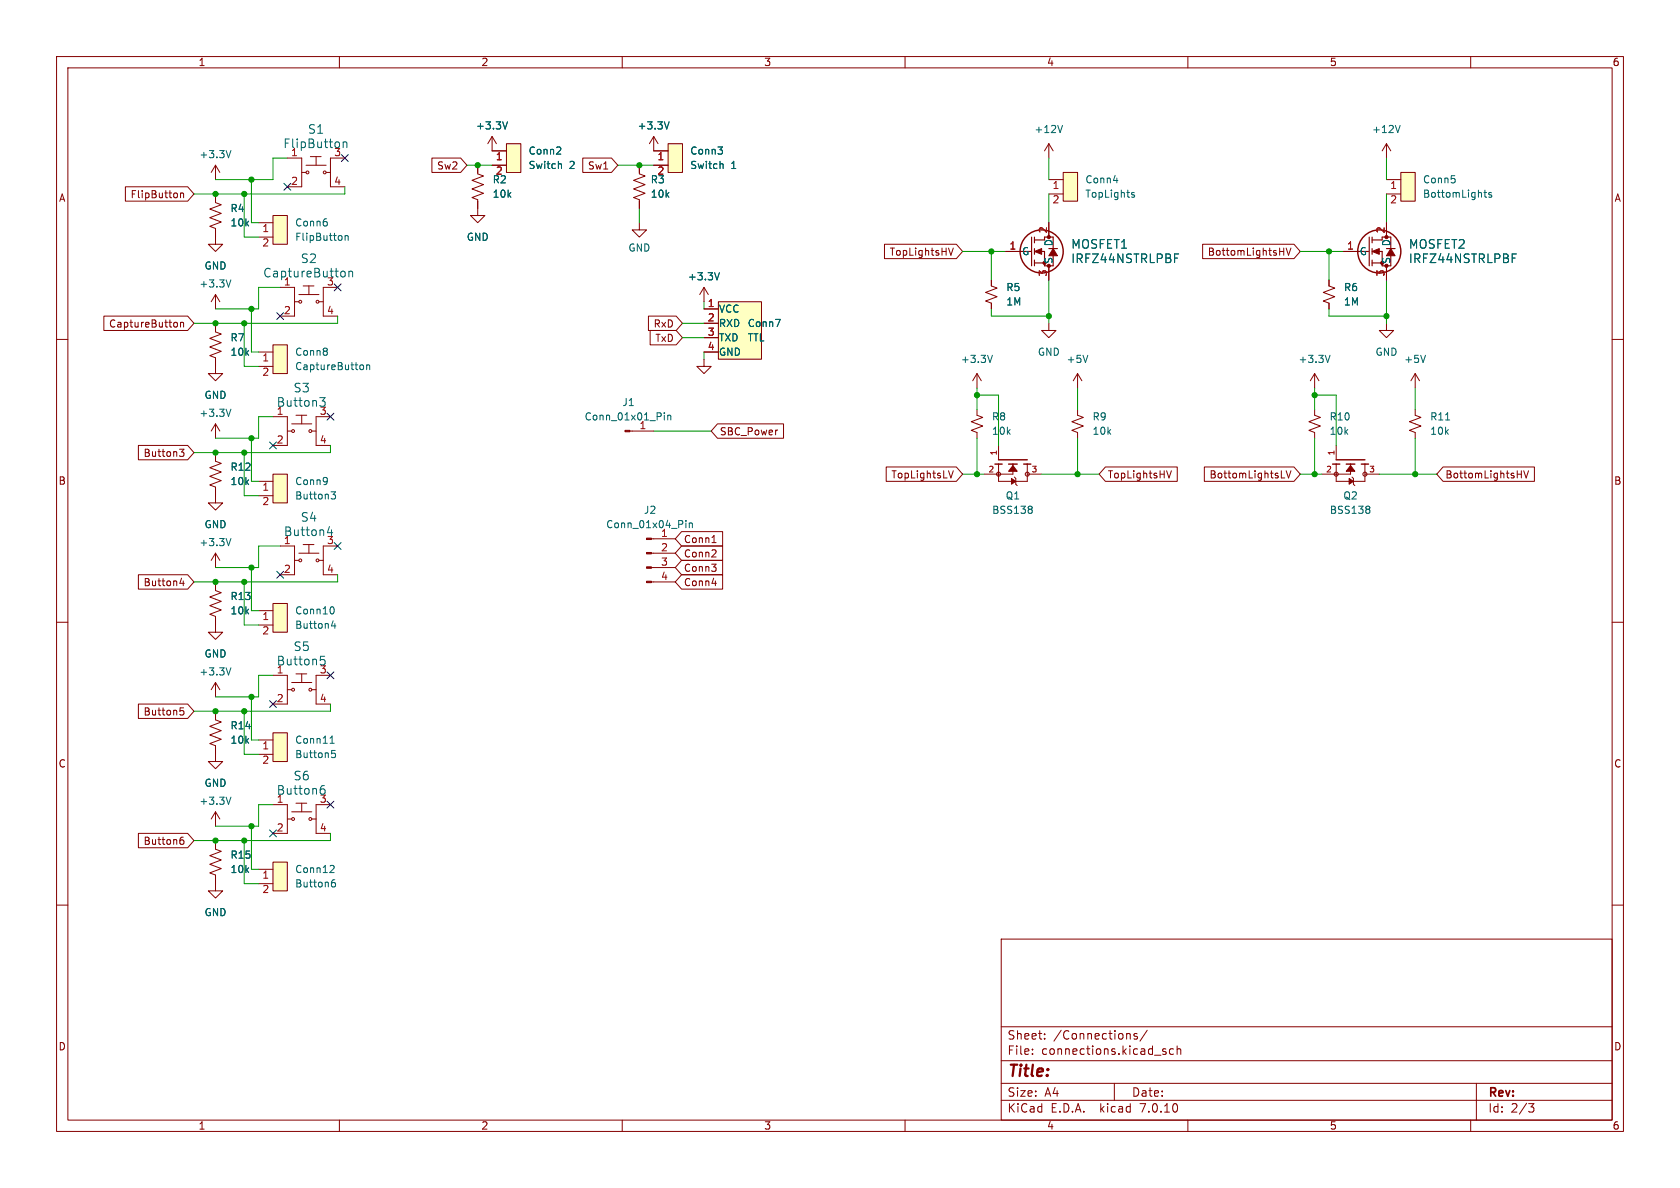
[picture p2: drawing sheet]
<svg xmlns="http://www.w3.org/2000/svg" width="297mm" height="210mm" viewBox="0 0 297 210" stroke-linecap="round" stroke-linejoin="round" font-family="sans-serif">
<g fill="none" stroke="#840000" stroke-width=".18">
<path d="M10 10h277v190h-277zM12 12h273v186h-273zM60 10v2M110 10v2M160 10v2M210 10v2M260 10v2M22.2 33h11l1.1 1.3-1.1 1.3h-11zM31.9 34.1v.9M31.9 34.2l.2-.1 .3 .1 .1 .8M38.1 34.3v1.5l1 .4-2 .8 2 .7-2 .8 2 .7-2 .8 1 .4v2.8h1.3l-1.3 1.3-1.3-1.3h1.3M38.1 29.2v2.6"/>
<path d="M38.1 29.2l-.8 1.3M38.1 29.2l.8 1.3M45.7 39.4h2.6M48.3 38.1h2.5v5.1h-2.5zM50.8 27.9h2.5v5.1h-2.5M53.3 30.5h.8M54.1 29.2h3.6M54.9 27.7h1.9M55.9 27.7v1.5M57.7 30.5h.7M61 27.9h-2.6v5.1h2.6M76.4 27.9h5l1.1 1.3-1.1 1.3h-5z"/>
<path d="M84.5 29.2v1.5l1 .4-2.1 .8 2.1 .7-2.1 .8 2.1 .8-2.1 .7 1.1 .4v2.8h1.2l-1.2 1.3-1.3-1.3h1.3M87 29.2h2.5M87 24.1v2.6h2.5M87 24.1l-.8 1.3M87 24.1l.8 1.3M89.5 25.4h2.6v5.1h-2.6zM103 27.9h5.1l1.1 1.3-1.1 1.3h-5.1zM113 29.2v1.5l1 .4-2 .8 2 .7-2 .8 2 .8-2 .7 1 .4v1.5M113 39.4v1.2h1.3l-1.3 1.3-1.2-1.3h1.2M115.6 29.2h2.5M115.6 24.1v2.6h2.5M115.6 24.1l-.8 1.3"/>
<path d="M115.6 24.1l.7 1.3M118.1 25.4h2.5v5.1h-2.5zM185.4 25.4l-.7 1.3M185.4 25.4v2.5M185.4 39.4v2.5M185.4 25.4l.8 1.3M185.4 31.8h2.6M185.4 34.3h2.6M188 30.5h2.5v5.1h-2.5zM245.1 25.4v2.5M245.1 39.4v2.5M245.1 31.8h2.5"/>
<path d="M245.1 34.3h2.5M245.1 25.4l-.8 1.3M245.1 25.4l.8 1.3M247.6 30.5h2.6v5.1h-2.6zM10 60h2M18.4 55.9h14.8l1.1 1.3-1.1 1.2h-14.8zM30.9 57h.3l.2 .2-.1 .5-.4 .1M31.9 57.1l.2-.1h.3l.1 .8M31.9 57v.8M38.1 57.2v1.5l1 .4-2 .7 2 .8-2 .7 2 .8-2 .8 1 .3v2.8h1.3l-1.3 1.3-1.3-1.3h1.3M38.1 52.1v2.5M38.1 52.1l-.8 1.2"/>
<path d="M38.1 52.1l.8 1.2M45.7 41.9h2.6M49.5 50.8h2.6v5.1h-2.6M52.1 53.3h.7M52.8 52.1h3.6M53.6 50.5h1.9M54.6 50.5v1.6M56.4 53.3h.7M59.7 50.8h-2.6v5.1h2.6M114.6 55.9h4.9l1.1 1.3-1.1 1.2h-4.9zM114.9 58.4h4.6l1.1 1.3-1.1 1.3h-4.6zM124.5 54.6h2.5"/>
<path d="M124.5 57.2h2.5M124.5 59.7h2.5M124.5 50.8l-.8 1.3M124.5 50.8v2.5M124.5 50.8l.7 1.3M127 53.3h7.6v10.2h-7.6zM156.4 43.2h12.7l1.1 1.3-1.1 1.2h-12.7zM167.7 43.9l.4 1.2 .4-1.2M175.3 49.5v1l1 .4-2.1 .8 2.1 .8-2.1 .7 1.1 .4v1M177.8 44.5h2.5M185.4 57.2v1.2h1.3l-1.3 1.3-1.3-1.3h1.3M185.4 47v2.5"/>
<path d="M212.6 43.2h16.2l1.1 1.3-1.1 1.2h-16.2zM226.2 44.5h.8M227 43.9v1.2M227.4 43.9l.4 1.2 .4-1.2M234.9 49.5v1l1.1 .4-2.1 .8 2.1 .8-2.1 .7 1 .4v1M237.5 44.5h2.5M245.1 57.2v1.2h1.3l-1.3 1.3-1.3-1.3h1.3M245.1 47v2.5M285 60h2M24.5 78.7h8.7l1.1 1.3-1.1 1.3h-8.7zM31.7 79.4h.8l-.4 .5 .4 .1v.4l-.2 .3h-.4M38.1 74.9v2.6"/>
<path d="M38.1 74.9l-.8 1.3M38.1 74.9l.8 1.3M45.7 62.2h2.6M45.7 64.8h2.6M48.3 61h2.5v5h-2.5zM48.3 73.7h2.5v5h-2.5M50.8 76.2h.8M51.6 74.9h3.5M52.3 73.4h1.9M53.3 73.4v1.5M55.1 76.2h.8M58.4 73.7h-2.5v5h2.5"/>
<path d="M111.4 76.2h4.2M124.5 63.5v1.3h1.2l-1.2 1.2-1.3-1.2h1.3M124.5 62.2h2.5M126.8 74.9h11.7v2.6h-11.7l-1.1-1.3zM137.4 76h.1M172.7 72.4v1l1 .4-2 .7 2 .8-2 .8 1 .4v1M172.7 66l-.7 1.3M172.7 66v2.6M172.7 66l.8 1.3M176.5 78.7v2.6M190.5 72.4v1l1 .4-2 .7 2 .8-2 .8 1 .4v1M190.5 66v2.6"/>
<path d="M190.5 66l-.8 1.3M190.5 66l.8 1.3M232.4 72.4v1l1 .4-2 .7 2 .8-2 .8 1 .4v1M232.4 66l-.8 1.3M232.4 66v2.6M232.4 66l.8 1.3M236.2 78.7v2.6M250.2 72.4v1l1 .4-2 .7 2 .8-2 .8 1 .4v1M250.2 66l-.8 1.3M250.2 66v2.6M250.2 66l.8 1.3M38.1 80v1.5l1 .4-2 .8 2 .7-2 .8 2 .8-2 .7 1 .4v2.8h1.3l-1.3 1.3-1.3-1.3h1.3"/>
<path d="M38.1 97.8v2.5M38.1 97.8l-.8 1.3M38.1 97.8l.8 1.3M45.7 85.1h2.6M45.7 87.6h2.6M48.3 83.8h2.5v5.1h-2.5zM49.5 96.5h2.6v5.1h-2.6M52.1 99.1h.7M52.8 97.8h3.6M53.6 96.3h1.9M54.6 96.3v1.5M56.4 99.1h.7"/>
<path d="M59.7 96.5h-2.6v5.1h2.6M115.2 97.8h4.2M115.2 95.3h4.2M120.5 99.1h7.3v2.5h-7.3l-1.1-1.3zM120.5 96.5h7.3v2.6h-7.3l-1.1-1.3zM120.5 94h7.3v2.5h-7.3l-1.1-1.2zM125.8 99.7h.8l-.4 .5M125.8 98.5h.8M125.9 95.9h.7M126.5 97.3v.4M156.7 82.5h12.4l1.1 1.3-1.1 1.3h-12.4zM167.7 83.2l.4 1.3 .4-1.3"/>
<path d="M176.5 82v3.1h5.1v-3.1M179.1 82v1.8h-5.1M179.3 84.3l.3 .3v1l.2 .3M181.6 83.8h2.5M195.4 82.5h12.7v2.6h-12.7l-1.1-1.3zM206.2 83.2l.5 1.3 .4-1.3M212.9 82.5h15.9l1.1 1.3-1.1 1.3h-15.9zM226.5 84.5h.6M227.4 83.2l.4 1.3 .4-1.3M236.2 82v3.1h5.1v-3.1M238.8 82v1.8h-5.1M239 84.3l.3 .3v1l.2 .3"/>
<path d="M241.3 83.8h2.5M255.1 82.5h16.2v2.6h-16.2l-1.1-1.3zM268.2 83.8h.8M269 83.2v1.3M269.4 83.2l.4 1.3 .4-1.3M10 110h2M24.5 101.6h8.7l1.1 1.3-1.1 1.2h-8.7zM32.1 102.2l-.3 .9h.8M32.4 102.7v.8M38.1 102.9v1.5l1 .4-2 .7 2 .8-2 .8 2 .7-2 .8 1 .4v2.8h1.3l-1.3 1.2-1.3-1.2h1.3M45.7 108h2.6M45.7 110.5h2.6"/>
<path d="M48.3 106.7h2.5v5.1h-2.5zM48.3 119.4h2.5v5.1h-2.5M52.3 119.1h1.9M53.3 119.1v1.6M58.4 119.4h-2.5v5.1h2.5M115.2 102.9h4.2M115.2 100.3h4.2M120.5 101.6h7.3v2.5h-7.3l-1.1-1.2zM125.9 103.1h.8M126.5 100.3v.6M285 110h2M24.5 124.5h8.7l1.1 1.2-1.1 1.3h-8.7z"/>
<path d="M31.9 125.7l.4-.1 .2 .3-.1 .4h-.5M31.9 125.1h.6M38.1 125.7v1.6l1 .3-2 .8 2 .8-2 .7 2 .8-2 .7 1 .4v2.8h1.3l-1.3 1.3-1.3-1.3h1.3M38.1 120.7v2.5M38.1 120.7l-.8 1.2M38.1 120.7l.8 1.2M45.7 130.8h2.6M45.7 133.4h2.6M48.3 129.5h2.5v5.1h-2.5zM50.8 121.9h.8M51.6 120.7h3.5M55.1 121.9h.8"/>
<path d="M10 160h2M24.5 147.3h8.7l1.1 1.3-1.1 1.3h-8.7zM31.9 148.5h.4l.2 .2-.1 .5h-.5M32.4 148l-.4 .1-.1 .2M38.1 148.6v1.5l1 .4-2 .8 2 .7-2 .8 2 .7-2 .8 1 .4v2.8h1.3l-1.3 1.3-1.3-1.3h1.3M38.1 143.5v2.6M38.1 143.5l-.8 1.3M38.1 143.5l.8 1.3M45.7 153.7h2.6M45.7 156.2h2.6M48.3 152.4h2.5v5.1h-2.5zM48.3 142.2h2.5v5.1h-2.5"/>
<path d="M50.8 144.8h.8M51.6 143.5h3.5M52.3 142h1.9M53.3 142v1.5M55.1 144.8h.8M58.4 142.2h-2.5v5.1h2.5M285 160h2M177 166h108v32h-108zM60 198v2M110 198v2M160 198v2M177 194.5h108"/>
<path d="M177 191.5h108M177 187.5h108M177 181.5h108M182.5 186.3v.1M182.5 185.5v.1M184.7 183.6v.1M184.7 182.8v.1M197 191.5v3M199.7 182.8l.1 .9M201 182.8l-.3-.1-.2 .2v.2l.5 .2v.3h-.5M202.8 182.1l-1.3 2M205.6 185.8l.5 .2 .1 .1-.1 .2-.4 .1"/>
<path d="M205.6 185.5h.5M207.5 185.5l-.5-.1-.3 .3v.4l.2 .2h.6M208.1 185.5l.2-.1 .4 .1v.9M208.1 184.9v1.5M210 198v2M260 198v2M261 191.5v6.5M270.2 195.1h1l-.5 .6 .4 .1 .1 .5-.3 .3h-.4"/>
<circle cx="54.4" cy="30.5" r=".25"/>
<circle cx="57.4" cy="30.5" r=".25"/>
<circle cx="53.1" cy="53.3" r=".25"/>
<circle cx="56.1" cy="53.3" r=".25"/>
<circle cx="51.8" cy="76.2" r=".25"/>
<circle cx="54.9" cy="76.2" r=".25"/>
<circle cx="53.1" cy="99.1" r=".25"/>
<circle cx="56.1" cy="99.1" r=".25"/>
<circle cx="176.5" cy="83.8" r=".36"/>
<circle cx="181.6" cy="83.8" r=".36"/>
<circle cx="236.2" cy="83.8" r=".36"/>
<circle cx="241.3" cy="83.8" r=".36"/>
<circle cx="51.8" cy="121.9" r=".25"/>
<circle cx="54.9" cy="121.9" r=".25"/>
<circle cx="51.8" cy="144.8" r=".25"/>
<circle cx="54.9" cy="144.8" r=".25"/>
</g>
<g fill="#ffffc2" stroke="#ffffc2" stroke-width=".18">
<path d="M127 53.3h7.6v10.2h-7.6z"/>
<path d="M48.3 129.5h2.5v5.1h-2.5z"/>
<path d="M188 30.5h2.5v5.1h-2.5z"/>
<path d="M48.3 152.4h2.5v5.1h-2.5z"/>
<path d="M247.6 30.5h2.6v5.1h-2.6z"/>
<path d="M48.3 38.1h2.5v5.1h-2.5z"/>
<path d="M89.5 25.4h2.6v5.1h-2.6z"/>
<path d="M48.3 61h2.5v5h-2.5z"/>
<path d="M48.3 83.8h2.5v5.1h-2.5z"/>
<path d="M118.1 25.4h2.5v5.1h-2.5z"/>
<path d="M48.3 106.7h2.5v5.1h-2.5z"/>
</g>
<g fill="none" stroke="#006464" stroke-width=".18">
<path d="M40.8 26.6l-.4 1.3M57.8 39.3v.5M60.7 25.1v1M60.7 25.2l.2-.1 .4 .1v.9M89.7 21.5l-.4 1.3M98.4 27.2h.7M98.9 28.9l.4 .2v.7M99.1 26.1v.4M118.3 21.5l-.4 1.3M126.9 26h.8l-.4 .5M127.5 28.9l.3 .2v.7M127.7 26.6v.5"/>
<path d="M187.8 22.2l-.4 1.2M196.8 31.9h.8M200 34.3l.6 .3-.2 .3-.4-.1M200.5 34.1l-.3-.1-.2 .2M247.5 22.2l-.4 1.2M257.2 31.7v.5M262.3 34h.5M262.5 33.6v1.1l.3 .2M263.7 34.1l-.3-.1-.2 .2v.2l.5 .1v.3h-.5M40.8 49.5l-.4 1.2M60.5 47.9l.4 .1 .1 .2v.6l-.5 .2M61 41.6v.9"/>
<path d="M61 41.8l.2-.2 .3 .1 .1 .8M61.7 48.1l.2-.2 .4 .1v1M61.7 47.9v1.1M127.2 48.2l-.4 1.3M137.1 56.5h.8l-.5 1.2M207.7 45.6h.5M207.7 44.9h.7M267.3 45.6h.5M267.3 44.9h.8M40.8 72.3l-.4 1.3M56.5 70.3h1l-.5 .6 .4 .1v.7M57.8 61.7v.3"/>
<path d="M57.8 62.2v.5M63.9 64.5l.3 .1 .1 .1-.1 .5-.3 .1M64.8 64.6l.2-.1 .3 .1 .1 .7M64.8 64.5v.8M117.4 73v.1M117.4 73.4v.8M118 73.4v.8M118 73.5l.2-.1 .3 .1 .1 .7M175.4 62.8l-.4 1.3M192.3 62.8l-.4 1.3M235.1 62.8l-.4 1.3M252 62.8l-.4 1.3"/>
<path d="M255.6 74.2h.7M40.8 95.2l-.4 1.3M57.8 84.5v.9M57.9 84.9l-.1 .2M58.2 93.1l-.3 1.1h.9M58.5 86.9h.8l-.4 .5 .4 .1v.5l-.2 .2h-.4M58.6 93.7v1M121.3 92v.1M121.3 92.4v.9M121.9 92.4v.9M121.9 92.6l.1-.2 .3 .1 .1 .8M182.2 89.5l.3 .2-.3 .3 .3 .3v.2l-.3 .2"/>
<path d="M241.9 89.5l.3 .2-.3 .3 .3 .3v.2l-.3 .2M40.8 118.1l-.4 1.2M56.7 116.7h.6l.2 .2-.1 .5M56.7 116h.7M58.8 107.3a.79 .79 0 0 1 0 1.2M58.9 109.7l-.3 .9h.8M59.2 110.2v.9M56.8 139.5h.4l.2 .1v.7M57.3 138.9a.54 .54 0 0 0-.6 .3M58.3 131.4h.8M58.5 130.4l.2-.3v1.3M58.7 132.7h.6"/>
<path d="M58.7 133.2l.4-.1 .2 .3-.1 .5h-.5M40.8 140.9l-.4 1.3M58.5 153h.5l.1 .3-.8 .9h.8M58.7 156.1l.4-.1 .2 .2-.1 .5h-.5M59.2 155.5l-.4 .1-.1 .2"/>
</g>
<g fill="none" stroke="#840000" stroke-width=".25">
<path d="M175.9 82h1.3M176.5 81.3h5.1M178.3 82h1.5M181 82h1.2M235.6 82h1.3M236.2 81.3h5.1M238 82h1.5M240.7 82h1.2"/>
<circle cx="184.1" cy="44.4" r="3.8"/>
<circle cx="243.8" cy="44.4" r="3.8"/>
</g>
<g fill="#840000" stroke="#840000" stroke-width=".18">
<path d="M179.1 82.3l.7 1h-1.5z"/>
<path d="M178.8 84.6l.8 .5-.8 .5z"/>
<path d="M242.6 44.5l1.2-.6v1.1z"/>
<path d="M245.9 43.9l.7 1.3h-1.5z"/>
<path d="M182.9 44.5l1.2-.6v1.1z"/>
<path d="M186.2 43.9l.7 1.3h-1.5z"/>
<path d="M110.5 76.1h.9v.2h-.9z"/>
<path d="M114.3 102.7h.9v.3h-.9z"/>
<path d="M114.3 100.2h.9v.3h-.9z"/>
<path d="M114.3 97.7h.9v.2h-.9z"/>
<path d="M114.3 95.1h.9v.3h-.9z"/>
<path d="M238.8 82.3l.7 1h-1.5z"/>
<path d="M238.5 84.6l.8 .5-.8 .5z"/>
<circle cx="245.1" cy="47" r=".28"/>
<circle cx="245.1" cy="41.9" r=".28"/>
<circle cx="185.4" cy="47" r=".28"/>
<circle cx="185.4" cy="41.9" r=".28"/>
</g>
<g fill="none" stroke="#840000" stroke-width=".2">
<path d="M182.4 41.9v5.1M182.9 46.5h1.8M182.9 42.4h1.8M182.9 41.9v1M182.9 43.9v1.1M182.9 46v1M184.1 44.5h.6v2.5M185.4 43.9h1.5M242.1 41.9v5.1M242.6 41.9v1M242.6 43.9v1.1M242.6 46v1"/>
<path d="M242.6 46.5h1.7M242.6 42.4h1.7M243.8 44.5h.5v2.5M245.1 43.9h1.5"/>
</g>
<g fill="none" stroke="#009600" stroke-width=".18">
<path d="M43.2 34.3v7.6h2.5M44.4 31.8v7.6h1.3M50.8 27.9h-2.5v3.9h-10.2M61 33v1.3h-26.7M82.5 29.2h4.5M109.2 29.2h6.4M113 36.8v2.6M185.4 27.9v3.9M185.4 34.3v5.1M245.1 27.9v3.9M245.1 34.3v5.1M43.2 57.2v7.6h2.5"/>
<path d="M44.4 54.6v7.6h1.3M49.5 50.8h-3.8v3.8h-7.6M59.7 55.9v1.3h-25.4M120.6 57.2h3.9M120.6 59.7h3.9M124.5 53.3v1.3M170.2 44.5h7.6M175.3 54.6v1.3h10.1M175.3 44.5v5M185.4 49.5v7.7M229.9 44.5h7.6M234.9 54.6v1.3h10.2"/>
<path d="M234.9 44.5v5M245.1 49.5v7.7M44.4 77.5v7.6h1.3M48.3 73.7h-2.6v3.8h-7.6M58.4 78.7v1.3h-24.1M115.6 76.2h10.1M124.5 62.2v1.3M172.7 68.6v3.8M172.7 77.5v6.3M172.7 69.9h3.8v8.8M190.5 68.6v3.8M190.5 77.5v6.3"/>
<path d="M232.4 69.9h3.8v8.8M232.4 68.6v3.8M232.4 77.5v6.3M250.2 68.6v3.8M250.2 77.5v6.3M43.2 80v7.6h2.5M49.5 96.5h-3.8v3.8h-7.6M170.2 83.8h3.8M184.1 83.8h10.2M229.9 83.8h3.8M243.8 83.8h10.2M43.2 102.9v7.6h2.5"/>
<path d="M44.4 100.3v7.7h1.3M48.3 119.4h-2.6v3.8h-7.6M59.7 101.6v1.3h-25.4M43.2 125.7v7.7h2.5M44.4 123.2v7.6h1.3M58.4 124.5v1.2h-24.1M43.2 148.6v7.6h2.5M44.4 146.1v7.6h1.3M48.3 142.2h-2.6v3.9h-7.6M58.4 147.3v1.3h-24.1"/>
</g>
<g fill="none" stroke="#000084" stroke-width=".18">
<path d="M50.2 32.4l1.2 1.2M51.4 32.4l-1.2 1.2M60.4 27.3l1.2 1.2M61.6 27.3l-1.2 1.2M48.9 55.3l1.2 1.2M50.1 55.3l-1.2 1.2M59.1 50.2l1.2 1.2M60.3 50.2l-1.2 1.2M47.7 78.1l1.2 1.2M48.9 78.1l-1.2 1.2M57.8 73.1l1.2 1.2M59 73.1l-1.2 1.2"/>
<path d="M59.1 95.9l1.2 1.2M60.3 95.9l-1.2 1.2M48.9 101l1.2 1.2M50.1 101l-1.2 1.2M57.8 118.8l1.2 1.2M59 118.8l-1.2 1.2M47.7 123.9l1.2 1.2M48.9 123.9l-1.2 1.2M47.7 146.7l1.2 1.2M48.9 146.7l-1.2 1.2M57.8 141.6l1.2 1.2M59 141.6l-1.2 1.2"/>
</g>
<g fill="#009600" stroke="#009600" stroke-width=".18">
<circle cx="185.4" cy="55.9" r=".46"/>
<circle cx="190.5" cy="83.8" r=".46"/>
<circle cx="175.3" cy="44.5" r=".46"/>
<circle cx="172.7" cy="69.9" r=".46"/>
<circle cx="44.4" cy="77.5" r=".46"/>
<circle cx="43.2" cy="80" r=".46"/>
<circle cx="38.1" cy="80" r=".46"/>
<circle cx="38.1" cy="57.2" r=".46"/>
<circle cx="44.4" cy="54.6" r=".46"/>
<circle cx="43.2" cy="57.2" r=".46"/>
<circle cx="44.4" cy="146.1" r=".46"/>
<circle cx="38.1" cy="148.6" r=".46"/>
<circle cx="43.2" cy="148.6" r=".46"/>
<circle cx="172.7" cy="83.8" r=".46"/>
<circle cx="113" cy="29.2" r=".46"/>
<circle cx="44.4" cy="123.2" r=".46"/>
<circle cx="43.2" cy="125.7" r=".46"/>
<circle cx="44.4" cy="100.3" r=".46"/>
<circle cx="38.1" cy="125.7" r=".46"/>
<circle cx="43.2" cy="102.9" r=".46"/>
<circle cx="38.1" cy="102.9" r=".46"/>
<circle cx="234.9" cy="44.5" r=".46"/>
<circle cx="232.4" cy="69.9" r=".46"/>
<circle cx="232.4" cy="83.8" r=".46"/>
<circle cx="245.1" cy="55.9" r=".46"/>
<circle cx="250.2" cy="83.8" r=".46"/>
<circle cx="44.4" cy="31.8" r=".46"/>
<circle cx="84.5" cy="29.2" r=".46"/>
<circle cx="38.1" cy="34.3" r=".46"/>
<circle cx="43.2" cy="34.3" r=".46"/>
</g>
<text font-size="2.8" fill="#840000" x="178" y="190.9">Title:</text>
<g font-size="2.1" fill="#006464">
<text x="54.4" y="23.9">S1</text>
<text x="50" y="26.4">FlipButton</text>
<text x="53.1" y="46.7">S2</text>
<text x="189.3" y="44.2">MOSFET1</text>
<text x="189.3" y="46.7">IRFZ44NSTRLPBF</text>
<text x="249" y="44.2">MOSFET2</text>
<text x="249" y="46.7">IRFZ44NSTRLPBF</text>
<text x="46.4" y="49.3">CaptureButton</text>
<text x="51.8" y="69.6">S3</text>
<text x="48.8" y="72.1">Button3</text>
<text x="50.1" y="95">Button4</text>
<text x="53.1" y="92.4">S4</text>
<text x="48.8" y="117.8">Button5</text>
<text x="51.8" y="115.3">S5</text>
<text x="48.8" y="140.7">Button6</text>
<text x="51.8" y="138.2">S6</text>
</g>
<g font-size="2.1" fill="#840000">
<text x="178" y="184">Sheet:</text>
<text x="186.2" y="184">/Connections/</text>
<text x="178" y="186.7">File:</text>
<text x="184.1" y="186.7">connections.kicad_sch</text>
<text x="178" y="196.9">KiCad</text>
<text x="178" y="194.1">Size:</text>
<text x="184.7" y="194.1">A4</text>
<text x="185.7" y="196.9">E.D.A.</text>
<text x="194.6" y="196.9">kicad</text>
<text x="200" y="194.1">Date:</text>
<text x="201.8" y="196.9">7.0.10</text>
<text x="263" y="194.3">Rev:</text>
<text x="263" y="196.9">Id:</text>
<text x="267.1" y="196.9">2/3</text>
</g>
<g font-size="1.8" fill="#840000">
<text x="35" y="11.9">1</text>
<text x="85" y="11.9">2</text>
<text x="135" y="11.9">3</text>
<text x="185" y="11.9">4</text>
<text x="235" y="11.9">5</text>
<text x="285" y="11.9">6</text>
<text x="10.3" y="35.9">A</text>
<text x="23" y="35.2">FlipButton</text>
<text x="77.2" y="30.2">Sw2</text>
<text x="103.8" y="30.2">Sw1</text>
<text x="285.3" y="35.9">A</text>
<text x="157.2" y="45.4">TopLightsHV</text>
<text x="213.4" y="45.4">BottomLightsHV</text>
<text x="19.2" y="58.1">CaptureButton</text>
<text x="115.4" y="58.1">RxD</text>
<text x="115.8" y="60.6">TxD</text>
<text x="127.2" y="77.2">SBC_Power</text>
<text x="25.3" y="81">Button3</text>
<text x="10.3" y="85.9">B</text>
<text x="157.5" y="84.8">TopLightsLV</text>
<text x="195.7" y="84.8">TopLightsHV</text>
<text x="213.7" y="84.8">BottomLightsLV</text>
<text x="255.4" y="84.8">BottomLightsHV</text>
<text x="285.3" y="85.9">B</text>
<text x="120.8" y="101.3">Conn3</text>
<text x="120.8" y="98.7">Conn2</text>
<text x="120.8" y="96.2">Conn1</text>
<text x="25.3" y="103.8">Button4</text>
<text x="120.8" y="103.8">Conn4</text>
<text x="25.3" y="126.7">Button5</text>
<text x="10.3" y="135.9">C</text>
<text x="285.3" y="135.9">C</text>
<text x="25.3" y="149.5">Button6</text>
<text x="10.3" y="185.9">D</text>
<text x="285.3" y="185.9">D</text>
<text x="35" y="199.9">1</text>
<text x="85" y="199.9">2</text>
<text x="135" y="199.9">3</text>
<text x="185" y="199.9">4</text>
<text x="235" y="199.9">5</text>
<text x="285" y="199.9">6</text>
</g>
<g font-size="1.8" fill="#006464">
<text x="84.1" y="23.1">+3.3V</text>
<text x="112.6" y="23.1">+3.3V</text>
<text x="182.8" y="23.7">+12V</text>
<text x="242.5" y="23.7">+12V</text>
<text x="35.2" y="28.2">+3.3V</text>
<text x="51.4" y="27.7">1</text>
<text x="59" y="27.7">3</text>
<text x="93.4" y="27.5">Conn2</text>
<text x="121.9" y="27.5">Conn3</text>
<text x="87" y="32.6">R2</text>
<text x="87" y="35.2">10k</text>
<text x="87.6" y="31.2">2</text>
<text x="93.4" y="30.1">Switch</text>
<text x="100.6" y="30.1">2</text>
<text x="114.9" y="32.6">R3</text>
<text x="114.9" y="35.2">10k</text>
<text x="121.9" y="30.1">Switch</text>
<text x="129.2" y="30.1">1</text>
<text x="191.8" y="32.6">Conn4</text>
<text x="191.8" y="35.2">TopLights</text>
<text x="251.5" y="32.6">Conn5</text>
<text x="251.5" y="35.2">BottomLights</text>
<text x="40.6" y="37.7">R4</text>
<text x="40.6" y="40.2">10k</text>
<text x="52.1" y="40.2">Conn6</text>
<text x="36.1" y="47.9">GND</text>
<text x="52.1" y="42.8">FlipButton</text>
<text x="82.4" y="42.8">GND</text>
<text x="111" y="44.7">GND</text>
<text x="180.6" y="45.3">G</text>
<text x="186.3" y="46.7" transform="rotate(-90 186.3 46.7)">S</text>
<text x="186.3" y="43.6" transform="rotate(-90 186.3 43.6)">D</text>
<text x="240.3" y="45.3">G</text>
<text x="246" y="46.7" transform="rotate(-90 246 46.7)">S</text>
<text x="246" y="43.6" transform="rotate(-90 246 43.6)">D</text>
<text x="35.2" y="51">+3.3V</text>
<text x="50.1" y="50.5">1</text>
<text x="57.7" y="50.5">3</text>
<text x="121.5" y="49.8">+3.3V</text>
<text x="177.8" y="51.7">R5</text>
<text x="237.5" y="51.7">R6</text>
<text x="127" y="55.5">VCC</text>
<text x="127" y="58">RXD</text>
<text x="132.1" y="58">Conn7</text>
<text x="177.8" y="54.2">1M</text>
<text x="237.5" y="54.2">1M</text>
<text x="40.6" y="60.6">R7</text>
<text x="40.6" y="63.1">10k</text>
<text x="52.1" y="63.1">Conn8</text>
<text x="52.1" y="65.6">CaptureButton</text>
<text x="127" y="60.6">TXD</text>
<text x="127" y="63.1">GND</text>
<text x="132.1" y="60.6">TTL</text>
<text x="169.8" y="64.4">+3.3V</text>
<text x="183.4" y="63.1">GND</text>
<text x="188.5" y="64.4">+5V</text>
<text x="229.5" y="64.4">+3.3V</text>
<text x="243.1" y="63.1">GND</text>
<text x="248.2" y="64.4">+5V</text>
<text x="36.1" y="70.7">GND</text>
<text x="109.9" y="72">J1</text>
<text x="35.2" y="73.9">+3.3V</text>
<text x="48.8" y="73.4">1</text>
<text x="56.4" y="73.4">3</text>
<text x="103.3" y="74.5">Conn_01x01_Pin</text>
<text x="113" y="75.9">1</text>
<text x="175.3" y="74.5">R8</text>
<text x="175.3" y="77.1">10k</text>
<text x="193" y="74.5">R9</text>
<text x="193" y="77.1">10k</text>
<text x="235" y="77.1">10k</text>
<text x="235" y="74.5">R10</text>
<text x="252.7" y="77.1">10k</text>
<text x="252.7" y="74.5">R11</text>
<text x="40.6" y="83.4">R12</text>
<text x="40.6" y="86">10k</text>
<text x="52.1" y="86">Conn9</text>
<text x="52.1" y="88.5">Button3</text>
<text x="177.7" y="88.5">Q1</text>
<text x="237.4" y="88.5">Q2</text>
<text x="36.1" y="93.6">GND</text>
<text x="107.1" y="93.6">Conn_01x04_Pin</text>
<text x="113.7" y="91">J2</text>
<text x="116.8" y="95">1</text>
<text x="175.3" y="91">BSS138</text>
<text x="235" y="91">BSS138</text>
<text x="35.2" y="96.7">+3.3V</text>
<text x="50.1" y="96.3">1</text>
<text x="40.6" y="106.3">R13</text>
<text x="40.6" y="108.8">10k</text>
<text x="52.1" y="111.4">Button4</text>
<text x="52.1" y="108.8">Conn10</text>
<text x="35.2" y="119.6">+3.3V</text>
<text x="36.1" y="116.4">GND</text>
<text x="48.8" y="119.1">1</text>
<text x="56.4" y="119.1">3</text>
<text x="40.6" y="131.7">10k</text>
<text x="40.6" y="129.1">R14</text>
<text x="52.1" y="131.7">Conn11</text>
<text x="52.1" y="134.2">Button5</text>
<text x="35.2" y="142.5">+3.3V</text>
<text x="36.1" y="139.3">GND</text>
<text x="48.8" y="142">1</text>
<text x="56.4" y="142">3</text>
<text x="40.6" y="154.5">10k</text>
<text x="40.6" y="152">R15</text>
<text x="52.1" y="154.5">Conn12</text>
<text x="52.1" y="157.1">Button6</text>
<text x="36.1" y="162.2">GND</text>
</g>
<g font-size="1.8" fill="#a90000">
<text x="87.6" y="28.7">1</text>
<text x="116.1" y="28.7">1</text>
<text x="51.4" y="32.8">2</text>
<text x="59" y="32.8">4</text>
<text x="116.1" y="31.2">2</text>
<text x="186" y="33.7">1</text>
<text x="245.7" y="33.7">1</text>
<text x="46.3" y="41.4">1</text>
<text x="185.2" y="41.3" transform="rotate(-90 185.2 41.3)">2</text>
<text x="186" y="36.3">2</text>
<text x="244.9" y="41.3" transform="rotate(-90 244.9 41.3)">2</text>
<text x="245.7" y="36.3">2</text>
<text x="46.3" y="43.9">2</text>
<text x="178.4" y="44.2">1</text>
<text x="238.1" y="44.2">1</text>
<text x="185.2" y="49" transform="rotate(-90 185.2 49)">3</text>
<text x="244.9" y="49" transform="rotate(-90 244.9 49)">3</text>
<text x="50.1" y="55.6">2</text>
<text x="57.7" y="55.6">4</text>
<text x="125" y="54.4">1</text>
<text x="125" y="56.9">2</text>
<text x="125" y="59.4">3</text>
<text x="46.3" y="64.2">1</text>
<text x="125" y="62">4</text>
<text x="46.3" y="66.8">2</text>
<text x="48.8" y="78.5">2</text>
<text x="56.4" y="78.5">4</text>
<text x="46.3" y="87.1">1</text>
<text x="46.3" y="89.6">2</text>
<text x="50.1" y="101.3">2</text>
<text x="57.7" y="96.3">3</text>
<text x="57.7" y="101.3">4</text>
<text x="116.8" y="97.5">2</text>
<text x="116.8" y="100.1">3</text>
<text x="116.8" y="102.6">4</text>
<text x="46.3" y="109.9">1</text>
<text x="46.3" y="112.5">2</text>
<text x="48.8" y="124.2">2</text>
<text x="56.4" y="124.2">4</text>
<text x="46.3" y="132.8">1</text>
<text x="46.3" y="135.3">2</text>
<text x="48.8" y="147.1">2</text>
<text x="56.4" y="147.1">4</text>
<text x="46.3" y="155.7">1</text>
<text x="46.3" y="158.2">2</text>
</g>
<g font-size="1.4" fill="#a90000">
<text x="174.6" y="83.6">2</text>
<text x="176.3" y="80.6" transform="rotate(-90 176.3 80.6)">1</text>
<text x="182.3" y="83.6">3</text>
<text x="234.3" y="83.6">2</text>
<text x="236" y="80.6" transform="rotate(-90 236 80.6)">1</text>
<text x="242" y="83.6">3</text>
</g>
</svg>
